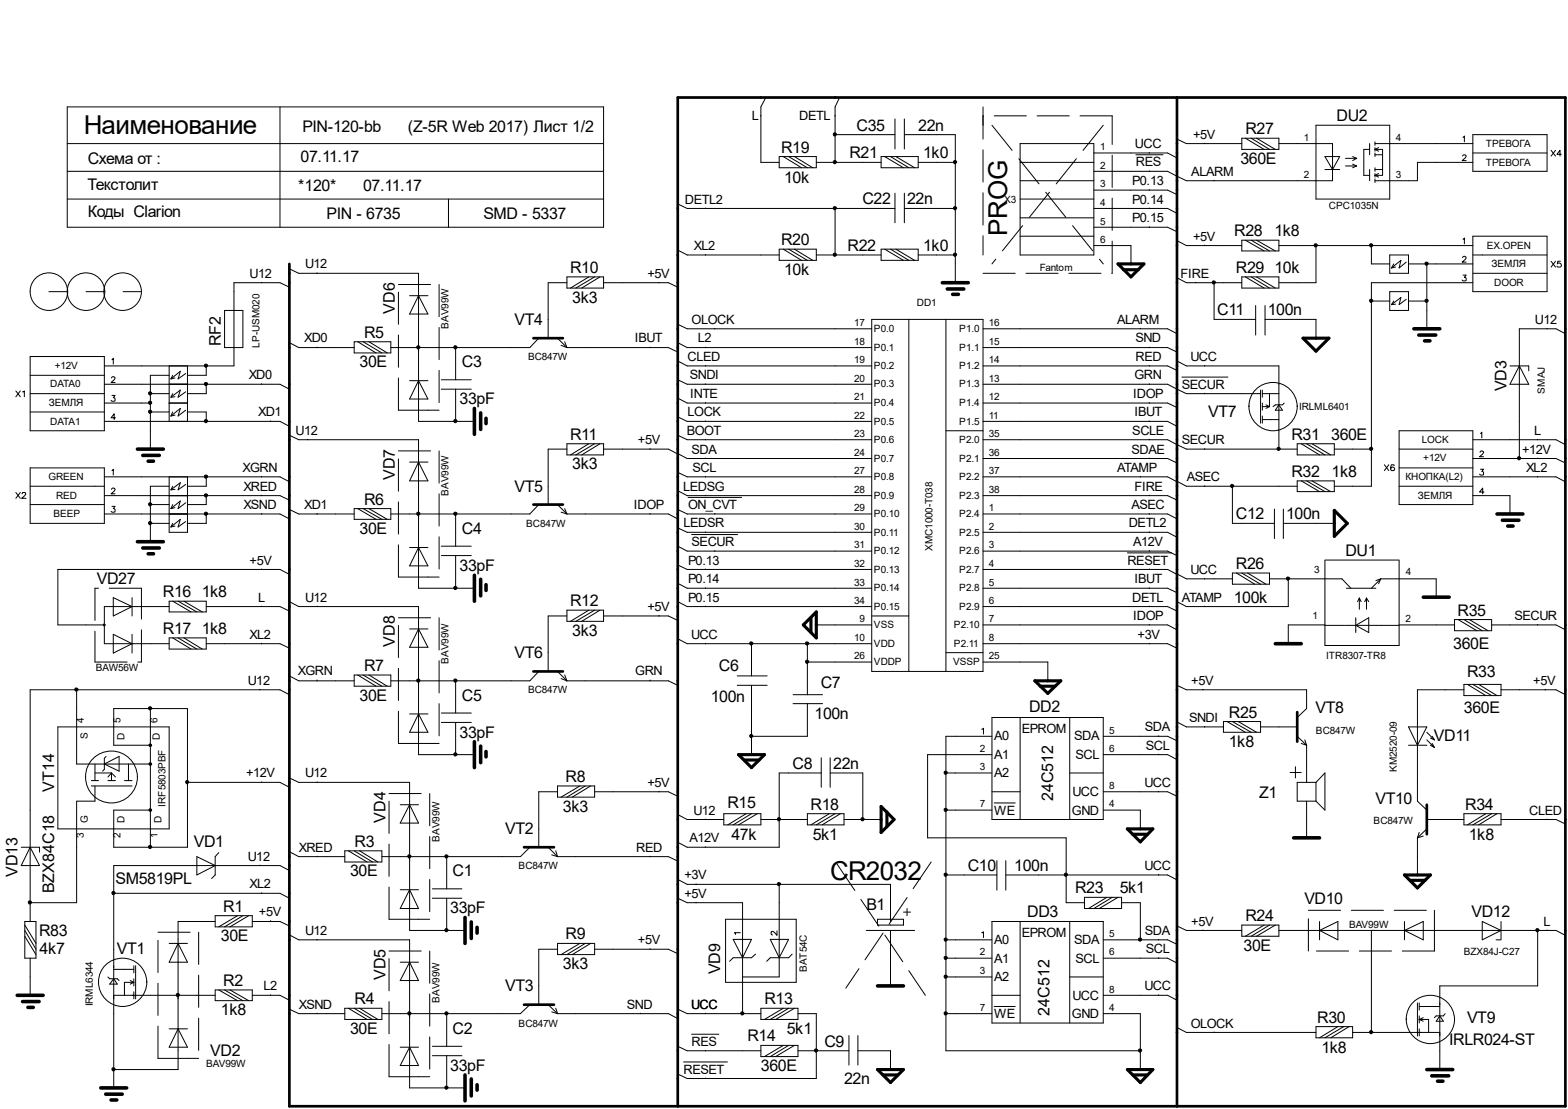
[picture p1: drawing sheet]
<svg xmlns="http://www.w3.org/2000/svg" width="297mm" height="210mm" viewBox="0 0 297 210" stroke-linecap="round" stroke-linejoin="round" font-family="sans-serif">
<g fill="#000">
<circle cx="158.1" cy="39.4" r=".31"/>
<circle cx="158.1" cy="30.7" r=".31"/>
<circle cx="158.1" cy="25.4" r=".31"/>
<circle cx="180.9" cy="39.4" r=".31"/>
<circle cx="180.9" cy="30.7" r=".31"/>
<circle cx="158.1" cy="48.2" r=".31"/>
<circle cx="180.9" cy="48.2" r=".31"/>
<circle cx="229.9" cy="53.5" r=".31"/>
<circle cx="249.2" cy="46.4" r=".31"/>
<circle cx="259.7" cy="56.9" r=".31"/>
<circle cx="259.7" cy="46.4" r=".31"/>
<circle cx="270.2" cy="49.9" r=".31"/>
<circle cx="270.2" cy="56.9" r=".31"/>
<circle cx="28.4" cy="74.5" r=".31"/>
<circle cx="28.4" cy="77.9" r=".31"/>
<circle cx="28.4" cy="76.2" r=".31"/>
<circle cx="39" cy="69.2" r=".31"/>
<circle cx="39" cy="79.7" r=".31"/>
<circle cx="39" cy="72.7" r=".31"/>
<circle cx="79.2" cy="65.7" r=".31"/>
<circle cx="86.3" cy="79.7" r=".31"/>
<circle cx="86.3" cy="65.7" r=".31"/>
<circle cx="28.4" cy="99" r=".31"/>
<circle cx="28.4" cy="95.5" r=".31"/>
<circle cx="39" cy="90.2" r=".31"/>
<circle cx="39" cy="97.2" r=".31"/>
<circle cx="39" cy="93.8" r=".31"/>
<circle cx="79.2" cy="97.2" r=".31"/>
<circle cx="86.3" cy="97.2" r=".31"/>
<circle cx="233.4" cy="92" r=".31"/>
<circle cx="242.2" cy="85" r=".31"/>
<circle cx="259.7" cy="85" r=".31"/>
<circle cx="287.8" cy="86.7" r=".31"/>
<circle cx="86.3" cy="111.3" r=".31"/>
<circle cx="244" cy="109.5" r=".31"/>
<circle cx="14.5" cy="130.5" r=".31"/>
<circle cx="28.4" cy="134.1" r=".31"/>
<circle cx="79.2" cy="128.8" r=".31"/>
<circle cx="86.3" cy="128.8" r=".31"/>
<circle cx="142.3" cy="139.3" r=".31"/>
<circle cx="142.3" cy="121.8" r=".31"/>
<circle cx="152.9" cy="121.8" r=".31"/>
<circle cx="152.9" cy="125.3" r=".31"/>
<circle cx="35.5" cy="148" r=".31"/>
<circle cx="86.3" cy="142.8" r=".31"/>
<circle cx="147.6" cy="155.1" r=".31"/>
<circle cx="163.4" cy="155.1" r=".31"/>
<circle cx="179.1" cy="146.3" r=".31"/>
<circle cx="179.1" cy="153.3" r=".31"/>
<circle cx="5.7" cy="170.8" r=".31"/>
<circle cx="21.5" cy="169" r=".31"/>
<circle cx="28.4" cy="160.3" r=".31"/>
<circle cx="77.5" cy="162.1" r=".31"/>
<circle cx="84.6" cy="176.1" r=".31"/>
<circle cx="84.6" cy="162.1" r=".31"/>
<circle cx="147.6" cy="167.3" r=".31"/>
<circle cx="179.1" cy="177.8" r=".31"/>
<circle cx="179.1" cy="165.6" r=".31"/>
<circle cx="201.9" cy="165.6" r=".31"/>
<circle cx="216" cy="177.8" r=".31"/>
<circle cx="291.2" cy="176.1" r=".31"/>
<circle cx="33.7" cy="188.3" r=".31"/>
<circle cx="77.5" cy="191.8" r=".31"/>
<circle cx="84.6" cy="191.8" r=".31"/>
<circle cx="140.6" cy="191.8" r=".31"/>
<circle cx="154.6" cy="198.8" r=".31"/>
<circle cx="179.1" cy="184.9" r=".31"/>
<circle cx="179.1" cy="191.8" r=".31"/>
<circle cx="179.1" cy="181.3" r=".31"/>
<circle cx="216" cy="198.8" r=".31"/>
<circle cx="259.7" cy="195.4" r=".31"/>
<circle cx="21.5" cy="202.4" r=".31"/>
<circle cx="84.6" cy="205.9" r=".31"/>
</g>
<g fill="none" stroke="#000" stroke-width=".19">
<path d="M145.1 18.5l-1 1.7v10.5h3.5M159 18.5l-.8 1.7v10.5M12.7 20.2h101.6v22.8h-101.6zM12.7 32.4h101.6M12.7 27.2h101.6M12.7 37.7h101.6M53 20.2v22.8M85 37.7v5.3M128.4 38.6l1.8 .9h39.3M133.6 39.4v.1M144.1 21.9h.1M147.6 29.6h7v2.1h-7z"/>
<path d="M148.4 29.6l3.4 2.1M149.4 29.6l3.5 2.1M150.5 29.6l3.5 2.1M154.6 30.7h12.3M158.1 21.9h.1M158.2 39.5v8.8M158.2 25.5h11.3M166.9 29.6h7v2.1h-7zM167.6 29.6l3.6 2.1M168.7 29.6l3.5 2.1M169.5 22.5v5.7M169.5 36.6v5.6"/>
<path d="M169.7 29.6l3.6 2.1M171.3 39.5h9.7M171.3 25.5h9.7v28M171.3 22.5v5.7M171.3 36.6v5.6M173.9 30.7h7.1M186.2 21.9v1.8M193.2 27.2h14v21.1h-14zM193.2 30.7h14M193.2 34.2h14M193.2 37.7h14M207.2 39.5h14l1.8 .9"/>
<path d="M207.2 29h14l1.8 .9M207.2 36h14l1.8 .8M215.2 29.3h5.1M217.7 28.9v.1M217.7 32.3v.1M217.7 35.9v.1M217.7 39.4v.1M223 26.3l1.7 .9h10.5M228.2 27.1v.1M230 34.1v.1M235.2 26.2h7.1v2.1h-7.1zM235.9 26.2l3.6 2.1"/>
<path d="M237 26.2l3.5 2.1M238 26.2l3.6 2.1M242.3 27.2h10.1v7h-27.7l-3.5-1.8h-14M249.3 23.7h14v14h-14zM251 29.6h2.8l-1.4 2.5zM251 32.1h2.8M254.9 30h2.1M254.9 31.4h2.1M256.2 29.6l.8 .4M256.2 31.1l.8 .3M257 30l-.8 .4M257 31.4l-.8 .3"/>
<path d="M259.5 28.3h-1.1v4.9h1.1M259.5 27.2v2.1M259.5 32.1v2.1M260.5 27.2h18.5M260.5 29.3h1.4M260.5 32.1h1.4M260.5 26.8v.7M260.5 27.9v.7M260.5 29v.6M260.5 31.7v.7M260.5 32.9v.6M260.5 33.9v.6"/>
<path d="M260.5 33.2l.7 .3M260.5 28.3h1.4v4.9h-1.4M260.5 28.3l.7 .3M261.2 32.9l-.7 .3M261.2 27.9l-.7 .4M277.1 29.5l.1-.1 .3-.1 .2 .3-.7 .8h.7M277.2 26l.2-.3v1.1M279 30.7h-10.5v3.5h-8M279 25.5h14.1v6.9h-14.1zM279 29h14.1M293.8 28.4l.9 1.1M294.7 28.4l-.9 1.1"/>
<path d="M295.8 29.2h-.9l.6-.8v1.1M9.3 55.2h3.5M16.3 55.2h3.6M23.3 55.2h3.5M42.5 58.8h3.5v7h-3.5zM49.6 53.4v.1M54.8 54.4l-1.8-.9h-8.7v15.8h-24.5M54.8 50.9l1.8 .8h22.7v28.1h10.6M60.1 51.6v.1M77.6 56h3.5M79.3 56l1.8 3.4h-3.5zM107.4 53.5h-3.6v10.5"/>
<path d="M107.4 52.4h6.9v2.1h-6.9zM111.5 52.4l-3.4 2.1M112.6 52.4l-3.5 2.1M113.7 52.4l-3.5 2.1M114.3 53.5h12.3l1.8 .9M124.8 53.4v.1M128.4 47.3l1.8 1h17.4M133.6 48.2v.1M147.6 47.2h7v2.1h-7zM148.4 47.2l3.4 2.1M149.4 47.2l3.5 2.1M150.5 47.2l3.5 2.1"/>
<path d="M154.6 48.3h12.3M166.9 47.2h7v2.1h-7zM167.6 47.2l3.6 2.1M168.7 47.2l3.5 2.1M169.7 47.2l3.6 2.1M173.9 48.3h7.1M193.2 41.2h14M193.2 44.7h14M207.2 43h14l1.8 .9M207.2 46.5h7v3.5M217.7 42.9v.1M223 52.6l1.7 .9h10.5"/>
<path d="M223 45.6l1.7 .9h10.5M226.5 53.4v.1M228.2 46.4v.1M230 53.5v7h7.9M235.2 52.4h7.1v2.1h-7.1zM235.2 45.5h7.1v2h-7.1zM235.9 45.5l3.6 2M235.9 52.4l3.6 2.1M237 45.5l3.5 2M237 52.4l3.5 2.1M237.9 57.8v5.6M238 45.5l3.6 2"/>
<path d="M238 52.4l3.6 2.1M239.6 57.8v5.6M242.3 46.5h36.7M249.3 46.5v7h-7M259.8 46.5v3.5h3.5M259.8 57h3.5M263.3 48.3h3.5v3.4h-3.5zM263.3 55.2h3.5v3.6h-3.5zM264 50l-.4 .7M264 57l-.4 .7M264.4 50.5l-.8 .2M264.4 57.6l-.8 .1"/>
<path d="M266.4 49.6l-1.4 1.1 .4-1.4-1.8 1.4M266.4 56.6l-1.4 1.1 .4-1.4-1.8 1.4M266.8 50h12.2M266.8 57h3.5M270.3 50v12.2M277.1 48.8l.1-.2 .3-.1 .2 .4-.7 .7h.7M277.2 45.3l.2-.3v1.1M277.2 52.1h.5l-.3 .4a.38 .38 0 0 1 .3 .6 .38 .38 0 0 1-.6 0l-.1-.1M279 53.5h-19.2v38.5h-7M279 48.3h14.1M279 44.7h14.1v10.5h-14.1zM279 51.7h14.1"/>
<path d="M293.8 49.4l.9 1.1M294.7 49.4l-.9 1.1M295.6 49.4h-.5l-.1 .6a.43 .43 0 0 1 .6-.1 .43 .43 0 0 1 0 .6 .43 .43 0 0 1-.6 0l-.1-.1M3 74l.8 1.1M3.8 74l-.8 1.1M4.3 74.2l.3-.2v1.1M5.7 67.5h14.1v14h-14.1zM5.7 74.5h14.1M5.7 71h14.1M5.7 78h14.1M19.8 79.8h33.2l1.8 .9M19.8 72.7h33.2l1.8 1"/>
<path d="M19.8 76.3h8.7M21.1 71.5l.1-.1 .3-.1 .3 .3-.8 .8h.8M21.2 68.1l.3-.3v1.1M21.2 74.8h.6l-.3 .5a.38 .38 0 0 1 .3 .5 .38 .38 0 0 1-.7 .1l-.1-.1M21.9 79.1h-.9l.6-.8v1.1M28.5 74.5h3.5M28.5 78h3.5M32 71h-3.5v14M32 76.3h3.5M32 69.3v10.5M32.7 71l-.3 .7M32.7 78l-.3 .7"/>
<path d="M32.7 74.5l-.3 .7M33.1 71.5l-.7 .2M33.1 78.6l-.7 .1M33.1 75.1l-.7 .1M35.2 70.7l-1.5 1 .5-1.4-1.8 1.4M35.2 77.6l-1.5 1.1 .5-1.4-1.8 1.4M35.2 74.2l-1.5 1 .5-1.4-1.8 1.4M35.5 78h3.6v1.8M35.5 69.3v10.5M39.1 69.3v1.7h-3.6M39.1 72.7v1.8h-3.6M49.6 72.6v.1"/>
<path d="M51.3 79.7v.1M54.8 64.9l1.8 .9h10.5M60.1 65.7v.1M67.1 64.7h6.9v2.1h-6.9zM67.8 64.7l3.4 2.1M68.8 64.7l3.5 2.1M69.9 64.7l3.5 2.1M77.6 72.1h3.5M79.3 72.1l1.8 3.4h-3.5zM83.6 71.9h5.7M83.6 73.7h5.7M86.3 65.8v6.1"/>
<path d="M86.3 73.7v6.1M102.1 64l-1.7 1.8h-26.4M105.6 64l1.8 1.8M106.3 65.4l1.1 .4M107 64.7l.4 1.1M107.4 65.8h19.2l1.8 .8M123.1 65.7v.1M128.4 78.9l1.8 .9h34.9M128.4 71.9l1.8 .8h34.9M128.4 64.9l1.8 .9h34.9M128.4 75.4l1.8 .9h34.9M128.4 68.3l1.8 1h34.9"/>
<path d="M128.4 61.4l1.8 .8h34.9M133.6 65.7v.1M133.6 69.2v.1M133.6 72.6v.1M133.6 76.2v.1M133.6 79.7v.1M135.4 62.1v.1M165.1 60.5h21.1v66.6h-21.1zM172.2 60.5v66.6M179.2 60.5v66.6M186.2 79.8h35l1.8 .9M186.2 72.7h35l3.5 1.8h14.1"/>
<path d="M186.2 65.8h35l1.8 .8M186.2 76.3h35l1.8 .8M186.2 69.3h35l1.8 .8M186.2 62.2h35l1.8 1M216 62.1v.1M217.7 65.7v.1M217.7 69.2v.1M217.7 72.6v.1M217.7 76.2v.1M217.7 79.7v.1M223 68.3l1.7 1h17.6v15.7M223.9 71.4h8.7"/>
<path d="M228.2 69.2v.1M228.2 74.4v.1M238.8 73.8v6.3M239.1 74.5h3.2M239.1 73.8v1.4M239.1 76.3v1.3M239.1 78.7v1.4M239.1 79.4h3.2M239.1 77h1.4M239.6 60.5h9.7v3.5M239.8 76.6l.7 .4M240.5 74.5v2.5"/>
<path d="M240.5 77l-.7 .3M242.3 76.6l.6 1h-1.3zM243.3 76.3l-.4 .3h-1.3l-.4 .4M286 69.3h3.6v.9M287.8 69.3l1.8 3.4h-3.6zM293.1 62.1v.1M296.5 63.2l-1.7-1h-7v24.6M3 93.2l.8 1.1M3.8 93.2l-.8 1.1M4.2 93.5a.31 .31 0 0 1 .4-.3 .31 .31 0 0 1 .2 .4l-.7 .7h.8M5.7 88.6h14.1v10.5h-14.1zM5.7 92h14.1"/>
<path d="M5.7 95.5h14.1M19.8 97.3h33.2l1.8 .9M19.8 93.8h33.2l1.8 .9M19.8 90.3h33.2l1.8 .9M21.1 92.6l.1-.1 .3-.1 .3 .3-.8 .8h.8M21.2 89.1l.3-.3v1.1M21.2 95.8h.6l-.3 .5a.38 .38 0 0 1 .3 .5 .38 .38 0 0 1-.7 .1l-.1-.1M28.5 99.1h3.5M28.5 95.5h3.5M32 92h-3.5v10.5M32 90.3v10.5h3.5v-10.5M32.7 92l-.3 .7"/>
<path d="M32.7 95.5l-.3 .8M32.7 99.1l-.3 .6M33.1 92.6l-.7 .1M33.1 96.1l-.7 .2M33.1 99.6l-.7 .1M35.2 91.7l-1.5 1 .5-1.3-1.8 1.3M35.2 95.2l-1.5 1.1 .5-1.5-1.8 1.5M35.2 98.7l-1.5 1 .5-1.4-1.8 1.4M39.1 90.3v1.7h-3.6M39.1 93.8v1.7h-3.6M39.1 97.3v1.8h-3.6M49.6 90.2v.1"/>
<path d="M49.6 93.7v.1M49.6 97.2v.1M54.8 96.4l1.8 .9h10.5M54.8 82.4l1.8 .8h22.7v28.1h10.6M58.3 83.1v.1M60.1 97.2v.1M67.1 96.3h6.9v2h-6.9zM67.8 96.3l3.4 2M68.8 96.3l3.5 2M69.9 96.3l3.5 2M77.6 87.5h3.5M79.3 87.5l1.8 3.5h-3.5z"/>
<path d="M86.3 97.3v6.1M102.1 95.5l-1.7 1.8h-26.4M105.6 95.5l1.8 1.8M106.3 96.9l1.1 .4M107 96.3l.4 1M107.4 97.3h19.2l1.8 .9M107.4 85h-3.6v10.5M107.4 84h6.9v2.1h-6.9zM111.5 84l-3.4 2.1M112.6 84l-3.5 2.1M113.7 84l-3.5 2.1M114.3 85h12.3l1.8 .9"/>
<path d="M123.1 84.9v.1M123.1 97.2v.1M128.4 96.4l1.8 .9h34.9M128.4 92.9l1.8 .9h34.9M128.4 89.4l1.8 .9h34.9M128.4 82.4l1.8 .8h34.9M128.4 99.9l1.8 .9h34.9M128.4 85.9l1.8 .9h34.9M130.3 94.1h10.2M133.6 83.1v.1M133.6 86.7v.1M133.6 90.2v.1"/>
<path d="M133.6 93.7v.1M135.4 97.2v.1M179.2 81.5h7M186.2 97.3h35l1.8 .9M186.2 93.8h35l1.8 .9M186.2 90.3h35l1.8 .9M186.2 83.2h35l3.5 1.8h21M186.2 86.8h35l1.8 .8M216 90.2v.1M217.7 83.1v.1M217.7 86.7v.1M217.7 93.7v.1"/>
<path d="M217.7 97.2v.1M223 91.1l1.7 .9h21M228.2 84.9v.1M228.2 91.9v.1M233.5 92v7.1h7.9M241.4 96.4v5.5M243.1 99.1h9.7M243.1 96.4v5.5M245.7 84h7.1v2.1h-7.1zM245.7 91h7.1v2h-7.1zM246.5 84l3.5 2.1M246.5 91l3.5 2"/>
<path d="M247.5 84l3.5 2.1M247.5 91l3.5 2M248.5 84l3.6 2.1M248.5 91l3.6 2M252.8 85h7M262.3 88l.8 1.1M263.1 88l-.8 1.1M264.1 88.1l-.1-.1h-.4l-.1 .1a.82 .82 0 0 0 .1 1 .38 .38 0 0 0 .6-.2 .38 .38 0 0 0-.3-.5 .38 .38 0 0 0-.5 .3M265 85h14M265 92h14M265 81.5h14v14h-14zM265 88.6h14"/>
<path d="M279 93.8h7v3.5M279 90.3h15.8l1.7 .9M279 83.2h15.8l1.7 1M279 86.8h15.8l1.7 .8M280.4 85.6l.1-.2 .3-.1 .2 .4-.7 .7h.7M280.5 82l.2-.2v1.1M280.5 88.8h.5l-.3 .4a.38 .38 0 0 1 .3 .6 .38 .38 0 0 1-.6 0l-.1-.1M281.1 93.1h-.8l.6-.7v1.1M291.3 83.1v.1M291.3 86.7v.1M291.3 90.2v.1M19.6 118.1l.3 .1v.2h-.3z"/>
<path d="M21.5 113.1l3.5 1.7-3.5 1.8zM25 113.1v3.5M32 113.8h7.1v2h-7.1zM32 114.8h-12.2v7h12.2M32.7 113.8l3.5 2M33.7 113.8l3.6 2M34.8 113.8l3.5 2M39.1 114.8h13.9l1.8 .9M49.6 107.7v.1M49.6 114.7v.1M54.8 113.9l1.8 .9h22.7v28h10.6M54.8 108.7l-1.8-.9h-42v10.5h8.8"/>
<path d="M60.1 114.7v.1M77.6 119h3.5M77.6 103.6h3.5M79.3 119l1.8 3.5h-3.5zM79.3 103.6l1.8 3.5h-3.5zM83.6 103.4h5.7M83.6 105.2h5.7M86.3 105.2v6.1M107.4 116.6h-3.6v10.5M107.4 115.5h6.9v2.1h-6.9zM111.5 115.5l-3.4 2.1M112.6 115.5l-3.5 2.1"/>
<path d="M113.7 115.5l-3.5 2.1M114.3 116.6h12.3l1.8 .8M124.8 116.5v.1M128.4 113.9l1.8 .9h34.9M128.4 106.9l1.8 .9h34.9M128.4 110.4l1.8 .9h34.9M128.4 103.4l1.8 .9h34.9M131 101.2h8.7M133.6 100.7v.1M133.6 107.7v.1M133.6 111.3h.1M133.6 114.7v.1"/>
<path d="M135.4 104.2v.1M154.6 118.3h10.5M165.1 116.6h7.1M186.2 114.8h35l1.8 .9M186.2 107.8h35l1.8 .9M186.2 111.3h35l1.8 .9M186.2 100.8h35l1.8 .9M186.2 118.3h35l1.8 .9M186.2 104.3h35l1.8 .9M213.6 104.6h8.4M217.7 100.7v.1M217.7 104.2v.1"/>
<path d="M217.7 107.7v.1M217.7 111.3h.1M217.7 114.7v.1M217.7 118.2v.1M223 108.6l1.7 1h8.8M228.2 109.5v.1M228.2 114.7v.1M233.5 108.5h7v2.1h-7zM234.2 108.5l3.5 2.1M235.2 108.5l3.6 2.1M236.3 108.5l3.5 2.1M240.5 109.6h13.7l1.7 1.7"/>
<path d="M244 109.6v5.2h-19.3l-1.7-.9M251 118.3h-7v3.5M251 106.1v16.1h14v-16.1M251 106h14M251 118.4h3.6M254.7 118.4h10.3M255.1 111.3h5.5M256.8 116.9v2.8M256.8 118.4l2.5-1.5v2.8zM257.5 113.2v2.1M257.5 113.2l-.3 .7M257.5 113.2l.3 .7"/>
<path d="M258.9 113.2v2.1M258.9 113.2l-.4 .7M258.9 113.2l.4 .7M261.6 109.6h10.5v3.4M261.6 109.6l-1.8 1.7M261.6 109.6l-1 .3M261.6 109.6l-.4 .9M265 118.3h10.5M275.5 117.3h7.1v2.1h-7.1zM276.2 117.3l3.6 2.1M277.3 117.3l3.5 2.1M278.3 117.3l3.6 2.1"/>
<path d="M282.6 118.3h12.2l1.7 .9M291.3 118.2v.1M11 137.6h21v19.3h-21zM14.5 130.6v14h14M21.5 120.1l3.5 1.7-3.5 1.8zM25 120.1v3.5M28.5 134.1v26.3M32 120.7h7.1v2.2h-7.1zM32.7 120.7l3.5 2.2M33.7 120.7l3.6 2.2M34.8 120.7l3.5 2.2M39.1 121.8h13.9l1.8 .9"/>
<path d="M49.2 130.5v.1M49.6 121.8h.1M54.8 127.9l1.8 1h10.5M54.8 131.5l-1.8-.9h-47.3v43.8M60.1 128.7v.2M67.1 127.8h6.9v2.1h-6.9zM67.8 127.8l3.4 2.1M68.8 127.8l3.5 2.1M69.9 127.8l3.5 2.1M77.6 135.1h3.5M79.3 135.1l1.8 3.5h-3.5zM83.6 135h5.7"/>
<path d="M83.6 136.7h5.7M86.3 128.9v6.1M86.3 136.7v6.1M102.1 127.1l-1.7 1.8h-26.4M105.6 127.1l1.8 1.8M106.3 128.4l1.1 .5M107 127.8l.4 1.1M107.4 128.9h19.2l1.8 .8M123.1 128.7v.2M128.4 120.9l1.8 .9h34.9M133.6 121.8h.1M139.7 127.9h5.6"/>
<path d="M139.7 129.7h5.6M142.4 121.8v6.1M142.4 129.7v13.1M150.2 131.5h5.6M150.2 133.2h5.6M152.9 133.2v6.2h-10.5M152.9 121.8v9.7M152.9 125.3h12.2M179.2 123.5h7M186 138l.3-.2v1.1M186.2 121.8h35l1.8 .9M186.2 125.3h12.3v3.6"/>
<path d="M187.9 139.4h-8.7v59.5h36.8M187.9 135.8h21.1v19.3h-21.1zM193.2 135.8v19.3M202.6 135.8v19.3M209 139.4h12.2l1.8 .8M217.7 121.8h.1M219.5 139.3v.1M223 129.7l1.7 .9h22.8v3.5l-1.8 1.7M223 136.7l1.7 .9h7.1M227.9 130.5v.1M228.2 137.5v.1M231.8 136.6h7v2h-7z"/>
<path d="M232.4 136.6l3.5 2M233.5 136.6l3.5 2M234.6 136.6l3.4 2M238.8 137.6h6.9M245.7 139.4l1.8 1.7M266.8 137.6h3.5l-1.8 3.5zM270.3 138.6l1.4 1.4M271 139.7l.7 .3M271.3 139.4l.4 .6M277.3 130.6h-8.8v21l1.8 1.7M277.3 129.5h7v2.2h-7zM278 129.5l3.5 2.2"/>
<path d="M279 129.5l3.6 2.2M280.1 129.5l3.5 2.2M284.3 130.6h10.5l1.7 .9M292.7 130.5v.1M17.3 148.8h7.7M17.3 147.7h1.4M18 148.8v2.8h-3.5v19.3h-8.8M18 146.3h3.1M18 144.6v3.1M19.8 144.6l2.8-1.4v2.8zM20.1 143.2l-.3 .3v2.1l-.4 .4M20.4 147.7h1.5"/>
<path d="M21.1 146.3l.8 .8M21.1 146.3l-.7 .8M21.1 146.3v1.4M23.6 147.7h1.4M24.3 144.6v3.1M28.5 141.1h-7v-7h14v26.3h-14v-7.1h7M35.5 148.1h17.5l1.8 .9M49.6 148v.1M54.8 147.2l1.8 .9h21v28h10.5M60.1 148v.1M75.8 152.3h3.5M77.6 152.3l1.7 3.5h-3.5z"/>
<path d="M105.6 149.9h-3.5v10.5M105.6 148.8h7v2.1h-7zM109.9 148.8l-3.6 2.1M110.9 148.8l-3.5 2.1M111.9 148.8l-3.5 2.1M112.6 149.9h14l1.8 .8M124.8 149.8v.1M128.4 154.2l1.8 .9h6.9M133.6 155v.1M137.1 154h7v2.1h-7zM141.3 154l-3.4 2.1M142.4 154l-3.5 2.1"/>
<path d="M143.5 154l-3.6 2.1M144.1 155.1h8.8M152.9 154h7v2.1h-7zM155.6 146.3h-8v14.1h-17.4l-1.8-1M155.6 143.4v5.6M157.1 154l-3.5 2.1M157.3 146.3h6.1v8.8M157.3 143.4v5.6M158.2 154l-3.6 2.1M159.2 154l-3.5 2.1M159.9 155.1h7M179.2 146.3h8.7"/>
<path d="M179.2 153.3h8.7M187.9 149.9h5.3M187.9 142.8h-12.2v15.8h26.3v12.3h3.4M188.3 152h4M202.6 146.3h6.4M209 149.9h12.2l1.8 .8M209 153.3h7v3.6M209 142.8h12.2l1.8 1M219.5 142.7v.1M219.5 149.8v.1M244.4 146.2h2.1M245.4 145.1v2.1"/>
<path d="M246.5 140.7l1 .4M247.2 140l.3 1.1M247.5 141.1v7M247.5 151.6v7M249.3 148.1h-3.6v3.5h3.6M249.3 148.1v3.5M249.3 148.1l1.7-1.8v7l-1.7-1.7M266.8 141.1h3.5M268.5 158.6v7M268.9 157.6l-.4 1M269.6 158.2l-1.1 .4M270.3 155.1h7"/>
<path d="M270.3 140l1.4 1.5M270.3 156.9l-1.8 1.7M271 141.1l.7 .4M271.3 140.7l.4 .8M277.3 154h7v2.1h-7zM281.5 154l-3.5 2.1M282.6 154l-3.6 2.1M283.6 154l-3.5 2.1M284.3 155.1h10.5l1.7 .9M293.1 155v.1M4 160.4h3.5v.9M4.7 174.4h2.1v7h-2.1z"/>
<path d="M4.7 177.2l2.1 3.5M4.7 176.1l2.1 3.6M4.7 175.1l2.1 3.5M5.7 160.4l1.8 3.4h-3.5zM21.5 169.1h31.5l1.8 .9M32 178.6h3.5M33.7 178.6l1.8 3.5h-3.5zM37.3 162.1l3.5 1.7-3.5 1.8zM40.8 174.4h-7.1v28h-12.2M40.8 173.3h7v2.1h-7zM41.4 161.4l-.6 .7v3.5l-.7 .7M45 173.3l-3.6 2.1"/>
<path d="M46 173.3l-3.5 2.1M47.1 173.3l-3.5 2.1M47.8 174.4h5.2l1.8 .9M49.2 163.7v.1M49.6 169v.1M51.3 174.2v.2M54.8 177l1.8 .9h21v28h10.5M54.8 161.2l1.8 .9h8.7M54.8 164.8l-1.8-1h-31.5v42.1M60.1 162.1h.1M60.1 177.8v.1M65.3 161h7v2.2h-7z"/>
<path d="M66 161l3.6 2.2M67.1 161l3.5 2.2M68.1 161l3.5 2.2M75.8 168.4h3.5M77.6 168.4l1.7 3.6h-3.5zM81.9 168.2h5.6M81.9 170h5.6M84.6 162.1v6.1M84.6 170v6.1M100.4 160.4l-1.8 1.7h-26.3M103.8 160.4l1.8 1.7M104.5 161.8l1.1 .3"/>
<path d="M105.3 161l.3 1.1M105.6 162.1h21l1.8 .9M105.6 179.7h-3.5v10.5M105.6 178.6h7v2.1h-7zM109.9 178.6l-3.6 2.1M110.9 178.6l-3.5 2.1M111.9 178.6l-3.5 2.1M112.6 179.7h14l1.8 .8M123.1 162.1h.1M123.1 179.6v.1M128.4 170l1.8 .9h10.5v10.4M128.4 166.5l1.8 .9h38.5v7"/>
<path d="M131.9 167.3v.1M131.9 170.8v.1M133.6 160.3v.1M137.5 174h13.3v11.9h-13.3zM138.9 177.8h3.5l-1.7 3.5zM140.2 176.5h-1.1l.2 .4M145.9 177.8h3.5l-1.8 3.5zM147.2 176.2v.8l-.5-.6a.36 .36 0 0 0-.5 0 .36 .36 0 0 0-.1 .5l.2 .1M147.6 167.4v17.5h-6.9M164.1 176.1h9.2M166.2 174h5v1.1h-5zM168.7 176.1v10.5"/>
<path d="M171.2 172.6h1.3M171.8 172v1.3M179.2 177.9h8.7M179.2 165.6h9.6M186 176.5l.3-.1v1.1M187.9 174.4h21.1v19.2h-21.1zM188.8 162.9v5.6M190.5 165.6h30.7l1.8 .9M190.5 162.9v5.6M193.2 174.4v19.2M202.6 174.4v19.2M205.4 169.8h7.1v2.2h-7.1z"/>
<path d="M209 177.9h12.2l1.8 .8M209.7 169.8l-3.5 2.2M210.7 169.8l-3.5 2.2M211.8 169.8l-3.6 2.2M212.5 170.9h3.5v7M219.5 165.5v.1M219.5 177.8v.1M223 175.3l1.7 .8h10.5M227.9 176v.1M235.2 175.1h7.1v2.1h-7.1zM239.5 175.1l-3.6 2.1M240.5 175.1l-3.5 2.1"/>
<path d="M241.6 175.1l-3.6 2.1M242.3 176.1h52.5l1.7 .9M250 174.4v3.5M250 176.1l3.4-1.7v3.5zM259.8 176.1v19.3M266.1 174.4v3.5M266.1 176.1l3.5-1.7v3.5zM280.8 174.4l3.5 1.7-3.5 1.8zM283.4 177.9h.9M284.3 174.4v3.5M291.3 176.1v10.5h-18.5v15.8M293.1 176v.1"/>
<path d="M5.7 181.4v7M20.4 184.9l.4 .4h1.4l.4 .3M21.5 188.4h19.3M21.5 183.5h3.9M21.5 185.3l.7 1h-1.4zM24.7 185.6l.7 .3M25.4 182.8v1.3M25.4 185.3v1.3M25.4 187.7v1.4M25.4 185.9l-.7 .4M25.4 185.9h-1.8v2.5M25.7 182.8v6.3"/>
<path d="M32 194.7h3.5M33.7 194.7l1.8 3.5h-3.5zM40.8 187.4h7v2h-7zM41.4 187.4l3.6 2M42.5 187.4l3.5 2M43.6 187.4l3.5 2M47.8 188.4h5.2l1.8 .9M51.3 188.3v.1M54.8 191l1.8 .9h8.7M60.1 191.8v.1M65.3 190.8h7v2.2h-7zM66 190.8l3.6 2.2"/>
<path d="M67.1 190.8l3.5 2.2M68.1 190.8l3.5 2.2M75.8 182.1h3.5M75.8 198.2h3.5M77.6 182.1l1.7 3.5h-3.5zM77.6 198.2l1.7 3.5h-3.5zM81.9 198h5.6M81.9 199.8h5.6M84.6 191.9v6.1M84.6 199.8v6.1M100.4 190.2l-1.8 1.7h-26.3M103.8 190.2l1.8 1.7"/>
<path d="M104.5 191.5l1.1 .4M105.3 190.8l.3 1.1M105.6 191.9h21l1.8 .9M121.4 191.8v.1M128.4 198l1.8 .9h13.9M128.4 191l1.8 .9h13.9M131 195.7h5.2M133.6 191.8v.1M133.6 198.8v.1M140.7 181.4v10.5M143.1 180.6l-.7 .7h-3.5l-.7 .6M144.1 190.8h7.1v2.2h-7.1z"/>
<path d="M144.1 197.9h7.1v2.1h-7.1zM148.4 190.8l-3.6 2.2M148.4 197.9l-3.6 2.1M149.4 190.8l-3.5 2.2M149.4 197.9l-3.5 2.1M150.1 180.6l-.7 .7h-3.5l-.7 .6M150.5 190.8l-3.6 2.2M150.5 197.9l-3.6 2.1M151.2 191.9h3.4v12.2h-24.4l-1.8-.8M151.2 198.9h9.6M160.8 196v5.6M162.5 198.9h6.2v3.5"/>
<path d="M162.5 196v5.6M179.2 191.9h8.7M179.2 184.9h8.7M179.2 181.4h8.7M187.9 188.4h5.3M188.3 190.5h4M202.6 184.9h6.4M209 188.4h12.2l1.8 .9M209 191.9h7v10.5M209 181.4h12.2l1.8 .9M219.5 181.3v.1M219.5 188.3v.1"/>
<path d="M223 194.5l1.7 .9h24.6M230 195.3v.1M249.3 194.3h6.9v2.1h-6.9zM253.4 194.3l-3.4 2.1M254.5 194.3l-3.5 2.1M255.6 194.3l-3.5 2.1M256.2 195.4h16.6M268.5 189.8v6.3M268.9 193h1.7v2.4M268.9 189.8v1.4M268.9 192.3v1.3M268.9 194.7v1.4"/>
<path d="M268.9 193l.7 .3M268.9 190.5h3.9M269.6 192.6l-.7 .4M272.8 192.3l.6 1h-1.3zM273.8 191.9l-.4 .4h-1.3l-.4 .3M129.5 201h8.3M133.6 204v.1"/>
<circle cx="158.1" cy="39.4" r=".31"/>
<circle cx="158.1" cy="30.7" r=".31"/>
<circle cx="158.1" cy="25.4" r=".31"/>
<circle cx="180.9" cy="39.4" r=".31"/>
<circle cx="180.9" cy="30.7" r=".31"/>
<circle cx="9.3" cy="55.2" r="3.6"/>
<circle cx="16.3" cy="55.2" r="3.6"/>
<circle cx="23.2" cy="55.2" r="3.6"/>
<circle cx="158.1" cy="48.2" r=".31"/>
<circle cx="180.9" cy="48.2" r=".31"/>
<circle cx="229.9" cy="53.5" r=".31"/>
<circle cx="249.2" cy="46.4" r=".31"/>
<circle cx="259.7" cy="56.9" r=".31"/>
<circle cx="259.7" cy="46.4" r=".31"/>
<circle cx="270.2" cy="49.9" r=".31"/>
<circle cx="270.2" cy="56.9" r=".31"/>
<circle cx="28.4" cy="74.5" r=".31"/>
<circle cx="28.4" cy="77.9" r=".31"/>
<circle cx="28.4" cy="76.2" r=".31"/>
<circle cx="39" cy="69.2" r=".31"/>
<circle cx="39" cy="79.7" r=".31"/>
<circle cx="39" cy="72.7" r=".31"/>
<circle cx="79.2" cy="65.7" r=".31"/>
<circle cx="86.3" cy="79.7" r=".31"/>
<circle cx="86.3" cy="65.7" r=".31"/>
<circle cx="241.2" cy="76.9" r="4.6"/>
<circle cx="28.4" cy="99" r=".31"/>
<circle cx="28.4" cy="95.5" r=".31"/>
<circle cx="39" cy="90.2" r=".31"/>
<circle cx="39" cy="97.2" r=".31"/>
<circle cx="39" cy="93.8" r=".31"/>
<circle cx="79.2" cy="97.2" r=".31"/>
<circle cx="86.3" cy="97.2" r=".31"/>
<circle cx="233.4" cy="92" r=".31"/>
<circle cx="242.2" cy="85" r=".31"/>
<circle cx="259.7" cy="85" r=".31"/>
<circle cx="287.8" cy="86.7" r=".31"/>
<circle cx="86.3" cy="111.3" r=".31"/>
<circle cx="244" cy="109.5" r=".31"/>
<circle cx="14.5" cy="130.5" r=".31"/>
<circle cx="28.4" cy="134.1" r=".31"/>
<circle cx="79.2" cy="128.8" r=".31"/>
<circle cx="86.3" cy="128.8" r=".31"/>
<circle cx="142.3" cy="139.3" r=".31"/>
<circle cx="142.3" cy="121.8" r=".31"/>
<circle cx="152.9" cy="121.8" r=".31"/>
<circle cx="152.9" cy="125.3" r=".31"/>
<circle cx="21.1" cy="147.1" r="4.9"/>
<circle cx="35.5" cy="148" r=".31"/>
<circle cx="86.3" cy="142.8" r=".31"/>
<circle cx="147.6" cy="155.1" r=".31"/>
<circle cx="163.4" cy="155.1" r=".31"/>
<circle cx="179.1" cy="146.3" r=".31"/>
<circle cx="179.1" cy="153.3" r=".31"/>
<circle cx="5.7" cy="170.8" r=".31"/>
<circle cx="21.5" cy="169" r=".31"/>
<circle cx="28.4" cy="160.3" r=".31"/>
<circle cx="77.5" cy="162.1" r=".31"/>
<circle cx="84.6" cy="176.1" r=".31"/>
<circle cx="84.6" cy="162.1" r=".31"/>
<circle cx="147.6" cy="167.3" r=".31"/>
<circle cx="179.1" cy="177.8" r=".31"/>
<circle cx="179.1" cy="165.6" r=".31"/>
<circle cx="201.9" cy="165.6" r=".31"/>
<circle cx="216" cy="177.8" r=".31"/>
<circle cx="291.2" cy="176.1" r=".31"/>
<circle cx="23.2" cy="185.9" r="4.6"/>
<circle cx="33.7" cy="188.3" r=".31"/>
<circle cx="77.5" cy="191.8" r=".31"/>
<circle cx="84.6" cy="191.8" r=".31"/>
<circle cx="140.6" cy="191.8" r=".31"/>
<circle cx="154.6" cy="198.8" r=".31"/>
<circle cx="179.1" cy="184.9" r=".31"/>
<circle cx="179.1" cy="191.8" r=".31"/>
<circle cx="179.1" cy="181.3" r=".31"/>
<circle cx="216" cy="198.8" r=".31"/>
<circle cx="259.7" cy="195.4" r=".31"/>
<circle cx="271" cy="192.9" r="4.6"/>
<circle cx="21.5" cy="202.4" r=".31"/>
<circle cx="84.6" cy="205.9" r=".31"/>
</g>
<path d="M223 18.5v190.9M54.8 50v159.4h241.7v-190.9h-168.1v190.9M101 64h5.6M101 95.5h5.6M101 127.1h5.6M245.7 134.8v5.6M270.3 152.3v5.6M99.3 160.4h5.6M99.3 190.2h5.6" fill="none" stroke="#000" stroke-width=".51"/>
<g fill="none" stroke="#000" stroke-width=".19" stroke-dasharray="6.1 2">
<path d="M186.2 20.2v28.1M187.9 23.7l21.1 26.3M209 23.7l-21.1 26.3M210.7 21.9h-24.5M75.5 53.8h7.7M83.2 53.8v23.8M186.2 51.7h24.5M210.7 51.7v-29.8M75.5 77.6v-23.8M81.1 77.6h-5.6M83.2 77.6h-2.1M75.5 85.3h7.7"/>
<path d="M83.2 85.3v23.9M18 111.3v14M26.8 111.3h-8.8M75.5 116.9h7.7M75.5 109.2v-23.9M81.1 109.2h-5.6M83.2 116.9v23.8M83.2 109.2h-2.1M18 125.3h8.8M26.8 125.3v-14M73.7 150.2h7.7M75.5 140.7v-23.8"/>
<path d="M81.1 140.7h-5.6M81.4 150.2v23.8M83.2 140.7h-2.1M29.9 176.4h7.7M37.6 176.4v23.9M73.7 174v-23.8M79.3 174h-5.6M81.4 174h-2.1M158.5 163.5l16.8 24.9M176.4 163.2l-16.2 23.8M247.9 172.3h23.8M271.7 172.3v2.1"/>
<path d="M271.7 174.4v5.6M73.7 180h7.7M81.4 180v23.8M247.9 180v-7.7M271.7 180h-23.8M29.9 200.3v-23.9M35.5 200.3h-5.6M37.6 200.3h-2.1M73.7 203.8v-23.8M79.3 203.8h-5.6M81.4 203.8h-2.1"/>
</g>
<g fill="none" stroke="#000" stroke-width=".68">
<path d="M178.5 53.5h4.9M179.4 54.7h3.2M180.5 55.7h1.1M89.9 77.3v4.9M91.1 78.1v3.2M92.1 79.2v1M267.8 62.2h5M268.8 63.4h3.2M269.9 64.5h1M26 85h4.9M27 86.2h3.2M28.1 87.3h1"/>
<path d="M283.6 97.3h4.9M284.6 98.5h3.1M285.6 99.6h1M26 102.5h4.9M27 103.7h3.2M28.1 104.8h1M89.9 108.9v4.9M91.1 109.6v3.2M92.1 110.7v1.1M269.6 113h4.9M241.6 121.8h4.9M89.9 140.4v4.9"/>
<path d="M91.1 141.2v3.2M92.1 142.2v1.1M245.1 158.6h4.9M88.1 173.7v4.9M89.3 174.5v3.1M90.4 175.5v1.1M3.3 188.4h4.9M4.3 189.6h3.1M5.3 190.7h1M166.2 186.6h5M19.1 205.9h4.9M20 207.1h3.2"/>
<path d="M21 208.2h1.1M88.1 203.5v4.9M89.3 204.2v3.2M90.4 205.3v1M270.3 202.4h4.9M271.2 203.6h3.2M272.3 204.6h1"/>
</g>
<g fill="none" stroke="#000" stroke-width=".59">
<path d="M211.8 50h4.9l-2.5 2.4zM212.8 51.1h2.8M246.8 64h5l-2.5 2.5zM252.8 96.6l2.4 2.5-2.4 2.4zM153.6 116.9v2.8M154.6 115.8v4.9l-2.4-2.4zM196 128.9h5l-2.5 2.3zM197.1 129.9h2.8M139.9 142.8h4.9l-2.4 2.5zM141 143.8h2.8M166.9 152.7l2.5 2.4-2.5 2.5zM168 153.7v2.8"/>
<path d="M213.6 156.9h4.8l-2.4 2.4zM214.6 157.9h2.8M266.1 165.6h4.9l-2.5 2.5zM267.2 166.6h2.8M166.2 202.4h5l-2.5 2.5zM167.3 203.5h2.7M213.6 202.4h4.8l-2.4 2.5zM214.6 203.5h2.8"/>
</g>
<path d="M28.4 144.5h.2v.2h-.3zM28.4 140.9l.2 .1v.2h-.3zM28.4 153.2l.2 .1v.1h-.3z" fill="none" stroke="#000" stroke-width=".34"/>
<g font-size="4.9">
<text x="15.9" y="25.3">Наименование</text>
<text x="190.8" y="44.7" transform="rotate(-90 190.8 44.7)">PROG</text>
<text x="157.3" y="166.5">CR2032</text>
</g>
<g font-size="3">
<text x="253.2" y="22.9">DU2</text>
<text x="57.3" y="25.1">PIN-120-bb</text>
<text x="77.3" y="25.1">(Z-5R Web 2017) Лист 1/2</text>
<text x="148" y="28.9">R19</text>
<text x="160.9" y="30">R21</text>
<text x="162.3" y="24.7">C35</text>
<text x="173.9" y="24.7">22n</text>
<text x="174.9" y="30">1k0</text>
<text x="235.9" y="25.4">R27</text>
<text x="16.5" y="35.9">Текстолит</text>
<text x="16.6" y="31">Схема от :</text>
<text x="56.9" y="30.6">07.11.17</text>
<text x="148.5" y="34.5">10k</text>
<text x="235" y="31">360E</text>
<text x="16.6" y="41.1">Коды Clarion</text>
<text x="56.5" y="36.2">*120*</text>
<text x="61.8" y="41.5">PIN - 6735</text>
<text x="68.8" y="36.2">07.11.17</text>
<text x="91.6" y="41.5">SMD - 5337</text>
<text x="163.4" y="38.7">C22</text>
<text x="171.8" y="38.7">22n</text>
<text x="148" y="46.4">R20</text>
<text x="160.6" y="47.5">R22</text>
<text x="174.9" y="47.5">1k0</text>
<text x="233.8" y="44.7">R28</text>
<text x="241.4" y="44.7">1k8</text>
<text x="108" y="51.6">R10</text>
<text x="148.5" y="52">10k</text>
<text x="234.1" y="51.6">R29</text>
<text x="241.4" y="51.6">10k</text>
<text x="74.8" y="59.4" transform="rotate(-90 74.8 59.4)">VD6</text>
<text x="108.4" y="57.3">3k3</text>
<text x="230.6" y="59.7">C11</text>
<text x="240.2" y="59.7">100n</text>
<text x="41.9" y="65.5" transform="rotate(-90 41.9 65.5)">RF2</text>
<text x="69" y="63.9">R5</text>
<text x="97.5" y="61.5">VT4</text>
<text x="68.1" y="69.5">30E</text>
<text x="87.5" y="69.5">C3</text>
<text x="87.1" y="76.5">33pF</text>
<text x="285.4" y="74.1" transform="rotate(-90 285.4 74.1)">VD3</text>
<text x="108" y="83.2">R11</text>
<text x="228.9" y="79">VT7</text>
<text x="244.6" y="83.2">R31</text>
<text x="252.2" y="83.2">360E</text>
<text x="108.4" y="88.8">3k3</text>
<text x="69" y="95.5">R6</text>
<text x="74.8" y="90.8" transform="rotate(-90 74.8 90.8)">VD7</text>
<text x="97.5" y="93">VT5</text>
<text x="244.6" y="90.3">R32</text>
<text x="252.3" y="90.3">1k8</text>
<text x="68.1" y="101.1">30E</text>
<text x="87.5" y="101.1">C4</text>
<text x="234.1" y="98.3">C12</text>
<text x="243.6" y="98.3">100n</text>
<text x="234.1" y="107.7">R26</text>
<text x="254.9" y="105.3">DU1</text>
<text x="18.3" y="110.6">VD27</text>
<text x="30.9" y="113">R16</text>
<text x="38.2" y="113">1k8</text>
<text x="87.1" y="108.1">33pF</text>
<text x="30.9" y="120">R17</text>
<text x="38.2" y="120">1k8</text>
<text x="108" y="114.7">R12</text>
<text x="233.7" y="114">100k</text>
<text x="276.1" y="116.5">R35</text>
<text x="74.8" y="122.4" transform="rotate(-90 74.8 122.4)">VD8</text>
<text x="97.5" y="124.5">VT6</text>
<text x="108.4" y="120.3">3k3</text>
<text x="275.3" y="122.8">360E</text>
<text x="69" y="127">R7</text>
<text x="136.2" y="127">C6</text>
<text x="155.5" y="130.1">C7</text>
<text x="277.9" y="128.1">R33</text>
<text x="68.1" y="132.6">30E</text>
<text x="87.5" y="132.6">C5</text>
<text x="134.7" y="132.9">100n</text>
<text x="154.3" y="136.1">100n</text>
<text x="194.9" y="134.7">DD2</text>
<text x="232.8" y="135.8">R25</text>
<text x="249.2" y="135">VT8</text>
<text x="277.3" y="135">360E</text>
<text x="87.1" y="139.6">33pF</text>
<text x="232.8" y="141.4">1k8</text>
<text x="271.7" y="140.3">VD11</text>
<text x="10.3" y="149.9" transform="rotate(-90 10.3 149.9)">VT14</text>
<text x="107.1" y="148">R8</text>
<text x="150.2" y="145.5">C8</text>
<text x="157.9" y="145.5">22n</text>
<text x="73" y="155.7" transform="rotate(-90 73 155.7)">VD4</text>
<text x="106.6" y="153.7">3k3</text>
<text x="137.8" y="152.9">R15</text>
<text x="153.5" y="153.2">R18</text>
<text x="199.5" y="151.6" transform="rotate(-90 199.5 151.6)">24C512</text>
<text x="238.5" y="151">Z1</text>
<text x="260.6" y="152.2">VT10</text>
<text x="277.6" y="153.2">R34</text>
<text x="36.7" y="160.3">VD1</text>
<text x="67.2" y="160.3">R3</text>
<text x="95.7" y="157.8">VT2</text>
<text x="138.6" y="158.9">47k</text>
<text x="154" y="158.9">5k1</text>
<text x="278.3" y="158.9">1k8</text>
<text x="3.3" y="166" transform="rotate(-90 3.3 166)">VD13</text>
<text x="21.9" y="167.3">SM5819PL</text>
<text x="66.3" y="165.9">30E</text>
<text x="85.7" y="165.9">C1</text>
<text x="183.3" y="164.8">C10</text>
<text x="192.1" y="164.8">100n</text>
<text x="10.3" y="169.1" transform="rotate(-90 10.3 169.1)">BZX84C18</text>
<text x="42.3" y="172.6">R1</text>
<text x="85.3" y="172.9">33pF</text>
<text x="164.1" y="172.2">B1</text>
<text x="194.6" y="173.7">DD3</text>
<text x="203.7" y="169.1">R23</text>
<text x="212.1" y="169.1">5k1</text>
<text x="247.1" y="171.2">VD10</text>
<text x="278.8" y="173.6">VD12</text>
<text x="7.4" y="177.1">R83</text>
<text x="41.9" y="178.1">30E</text>
<text x="107.1" y="177.8">R9</text>
<text x="235.6" y="179.9">30E</text>
<text x="235.9" y="174.3">R24</text>
<text x="7.5" y="180.6">4k7</text>
<text x="22.1" y="180.6">VT1</text>
<text x="73" y="185.5" transform="rotate(-90 73 185.5)">VD5</text>
<text x="106.6" y="183.4">3k3</text>
<text x="136.4" y="184.4" transform="rotate(-90 136.4 184.4)">VD9</text>
<text x="42.3" y="186.6">R2</text>
<text x="67.2" y="190.1">R4</text>
<text x="95.7" y="187.6">VT3</text>
<text x="144.8" y="190.1">R13</text>
<text x="41.9" y="192.2">1k8</text>
<text x="66.3" y="195.7">30E</text>
<text x="85.7" y="195.7">C2</text>
<text x="141.6" y="197.1">R14</text>
<text x="149.1" y="195.7">5k1</text>
<text x="198.8" y="192.3" transform="rotate(-90 198.8 192.3)">24C512</text>
<text x="249.6" y="193.5">R30</text>
<text x="274.5" y="197.8">IRLR024-ST</text>
<text x="277.9" y="193.5">VT9</text>
<text x="39.8" y="199.9">VD2</text>
<text x="85.3" y="202.7">33pF</text>
<text x="144.1" y="202.7">360E</text>
<text x="156.2" y="198.1">C9</text>
<text x="250.3" y="199.2">1k8</text>
<text x="159.9" y="205.1">22n</text>
</g>
<g font-size="2.4">
<text x="142.4" y="22.8">L</text>
<text x="151.4" y="22.8">DETL</text>
<text x="215" y="28">UCC</text>
<text x="226" y="26.2">+5V</text>
<text x="214.5" y="35.1">P0.13</text>
<text x="215.2" y="31.5">RES</text>
<text x="225.7" y="33.3">ALARM</text>
<text x="129.7" y="38.5">DETL2</text>
<text x="214.5" y="38.5">P0.14</text>
<text x="214.5" y="42">P0.15</text>
<text x="131.4" y="47.2">XL2</text>
<text x="226" y="45.6">+5V</text>
<text x="47.3" y="52.6">U12</text>
<text x="57.8" y="50.8">U12</text>
<text x="122.6" y="52.6">+5V</text>
<text x="223.6" y="52.6">FIRE</text>
<text x="57.6" y="64.8">XD0</text>
<text x="120.3" y="64.8">IBUT</text>
<text x="131" y="61.3">OLOCK</text>
<text x="132.2" y="64.8">L2</text>
<text x="211.6" y="61.3">ALARM</text>
<text x="215.1" y="64.8">SND</text>
<text x="290.8" y="61.3">U12</text>
<text x="47.1" y="71.8">XD0</text>
<text x="130.3" y="68.3">CLED</text>
<text x="130.7" y="71.8">SNDI</text>
<text x="214.9" y="71.8">GRN</text>
<text x="215.1" y="68.3">RED</text>
<text x="225.5" y="68.3">UCC</text>
<text x="130.8" y="75.4">INTE</text>
<text x="214.7" y="75.4">IDOP</text>
<text x="223.9" y="73.6">SECUR</text>
<text x="48.9" y="78.8">XD1</text>
<text x="56" y="82.3">U12</text>
<text x="130.1" y="82.3">BOOT</text>
<text x="130.3" y="78.8">LOCK</text>
<text x="214.5" y="82.3">SCLE</text>
<text x="214.9" y="78.8">IBUT</text>
<text x="290.6" y="82.3">L</text>
<text x="45.9" y="89.3">XGRN</text>
<text x="120.9" y="84.1">+5V</text>
<text x="131" y="85.9">SDA</text>
<text x="131.2" y="89.3">SCL</text>
<text x="211.6" y="89.3">ATAMP</text>
<text x="214.3" y="85.9">SDAE</text>
<text x="223.9" y="84.1">SECUR</text>
<text x="288.3" y="85.9">+12V</text>
<text x="289.1" y="89.3">XL2</text>
<text x="46.1" y="92.9">XRED</text>
<text x="129.4" y="92.9">LEDSG</text>
<text x="214.9" y="92.9">FIRE</text>
<text x="224.8" y="91.1">ASEC</text>
<text x="46.1" y="96.4">XSND</text>
<text x="57.6" y="96.4">XD1</text>
<text x="120.1" y="96.4">IDOP</text>
<text x="129.5" y="99.8">LEDSR</text>
<text x="130.3" y="96.4">ON_CVT</text>
<text x="213.8" y="99.8">DETL2</text>
<text x="214.3" y="96.4">ASEC</text>
<text x="47.3" y="106.8">+5V</text>
<text x="130.3" y="106.8">P0.13</text>
<text x="131" y="103.4">SECUR</text>
<text x="213.6" y="106.8">RESET</text>
<text x="214.7" y="103.4">A12V</text>
<text x="48.9" y="113.9">L</text>
<text x="57.8" y="113.9">U12</text>
<text x="130.3" y="113.9">P0.15</text>
<text x="130.3" y="110.3">P0.14</text>
<text x="214.5" y="113.9">DETL</text>
<text x="214.9" y="110.3">IBUT</text>
<text x="223.9" y="113.9">ATAMP</text>
<text x="225.5" y="108.6">UCC</text>
<text x="122.6" y="115.7">+5V</text>
<text x="214.7" y="117.3">IDOP</text>
<text x="286.9" y="117.3">SECUR</text>
<text x="47.3" y="120.9">XL2</text>
<text x="130.9" y="120.9">UCC</text>
<text x="215.5" y="120.9">+3V</text>
<text x="46.9" y="129.6">U12</text>
<text x="56.4" y="127.8">XGRN</text>
<text x="120.4" y="127.8">GRN</text>
<text x="225.7" y="129.6">+5V</text>
<text x="290.4" y="129.6">+5V</text>
<text x="225.3" y="136.7">SNDI</text>
<text x="188.3" y="140.1">A0</text>
<text x="188.3" y="143.7">A1</text>
<text x="193.6" y="138.8">EPROM</text>
<text x="203.5" y="140.1">SDA</text>
<text x="203.7" y="143.7">SCL</text>
<text x="216.9" y="138.4">SDA</text>
<text x="217" y="141.9">SCL</text>
<text x="46.6" y="147.2">+12V</text>
<text x="57.8" y="147.2">U12</text>
<text x="122.6" y="148.9">+5V</text>
<text x="188.3" y="147.2">A2</text>
<text x="216.8" y="148.9">UCC</text>
<text x="131.4" y="154.2">U12</text>
<text x="188.3" y="154.2">WE</text>
<text x="203.1" y="154.2">GND</text>
<text x="203.2" y="150.6">UCC</text>
<text x="289.7" y="154.2">CLED</text>
<text x="56.6" y="161.2">XRED</text>
<text x="120.5" y="161.2">RED</text>
<text x="130.6" y="159.4">A12V</text>
<text x="46.9" y="162.9">U12</text>
<text x="129.7" y="166.5">+3V</text>
<text x="216.8" y="164.7">UCC</text>
<text x="47.3" y="168.1">XL2</text>
<text x="49.1" y="173.4">+5V</text>
<text x="129.7" y="169.9">+5V</text>
<text x="57.8" y="177">U12</text>
<text x="120.9" y="178.6">+5V</text>
<text x="188.3" y="178.6">A0</text>
<text x="193.6" y="177.3">EPROM</text>
<text x="203.5" y="178.6">SDA</text>
<text x="216.9" y="177">SDA</text>
<text x="225.7" y="175.2">+5V</text>
<text x="292.4" y="175.2">L</text>
<text x="188.3" y="182.2">A1</text>
<text x="188.3" y="185.7">A2</text>
<text x="203.7" y="182.2">SCL</text>
<text x="217" y="180.4">SCL</text>
<text x="49.9" y="187.5">L2</text>
<text x="56.6" y="190.9">XSND</text>
<text x="118.7" y="190.9">SND</text>
<text x="130.9" y="190.9">UCC</text>
<text x="203.2" y="189.2">UCC</text>
<text x="216.8" y="187.5">UCC</text>
<text x="131" y="198">RES</text>
<text x="188.3" y="192.7">WE</text>
<text x="203.1" y="192.7">GND</text>
<text x="225.6" y="194.5">OLOCK</text>
<text x="129.5" y="203.2">RESET</text>
</g>
<g font-size="1.9">
<text x="208.4" y="28.4">1</text>
<text x="247" y="26.7">1</text>
<text x="264.5" y="26.7">4</text>
<text x="281.5" y="27.8">ТРЕВОГА</text>
<text x="208.4" y="31.9">2</text>
<text x="208.4" y="35.5">3</text>
<text x="247" y="33.7">2</text>
<text x="264.5" y="33.7">3</text>
<text x="281.5" y="31.3">ТРЕВОГА</text>
<text x="190.2" y="38.4">X3</text>
<text x="208.4" y="38.9">4</text>
<text x="251.8" y="39.6">CPC1035N</text>
<text x="208.4" y="42.5">5</text>
<text x="208.4" y="46">6</text>
<text x="281.6" y="47.1">EX.OPEN</text>
<text x="197" y="51.2">Fantom</text>
<text x="282.6" y="50.5">ЗЕМЛЯ</text>
<text x="173.7" y="57.9">DD1</text>
<text x="283.1" y="54.1">DOOR</text>
<text x="49.1" y="65.8" transform="rotate(-90 49.1 65.8)">LP-USM020</text>
<text x="85" y="62.2" transform="rotate(-90 85 62.2)">BAV99W</text>
<text x="161.8" y="61.7">17</text>
<text x="161.8" y="65.3">18</text>
<text x="165.6" y="62.8">P0.0</text>
<text x="181.7" y="62.8">P1.0</text>
<text x="187.3" y="61.7">16</text>
<text x="187.3" y="65.3">15</text>
<text x="10.4" y="69.9">+12V</text>
<text x="100" y="68.2">BC847W</text>
<text x="161.8" y="68.7">19</text>
<text x="165.6" y="69.9">P0.2</text>
<text x="165.6" y="66.4">P0.1</text>
<text x="181.7" y="69.9">P1.2</text>
<text x="181.7" y="66.4">P1.1</text>
<text x="187.3" y="68.7">14</text>
<text x="9.3" y="76.9">ЗЕМЛЯ</text>
<text x="9.5" y="73.3">DATA0</text>
<text x="161.8" y="72.2">20</text>
<text x="161.8" y="75.8">21</text>
<text x="165.6" y="73.3">P0.3</text>
<text x="165.6" y="76.9">P0.4</text>
<text x="181.7" y="73.3">P1.3</text>
<text x="181.7" y="76.9">P1.4</text>
<text x="187.3" y="72.2">13</text>
<text x="187.3" y="75.8">12</text>
<text x="246.1" y="77.6">IRLML6401</text>
<text x="292.6" y="74.5" transform="rotate(-90 292.6 74.5)">SMAJ</text>
<text x="9.5" y="80.3">DATA1</text>
<text x="161.8" y="82.7">23</text>
<text x="161.8" y="79.2">22</text>
<text x="165.6" y="83.9">P0.6</text>
<text x="165.6" y="80.3">P0.5</text>
<text x="181.7" y="83.9">P2.0</text>
<text x="181.7" y="80.3">P1.5</text>
<text x="187.3" y="82.7">35</text>
<text x="187.3" y="79.2">11</text>
<text x="269.4" y="83.9">LOCK</text>
<text x="161.8" y="86.3">24</text>
<text x="161.8" y="89.7">27</text>
<text x="165.6" y="87.4">P0.7</text>
<text x="181.7" y="87.4">P2.1</text>
<text x="187.3" y="86.3">36</text>
<text x="187.3" y="89.7">37</text>
<text x="269.6" y="87.3">+12V</text>
<text x="9.2" y="90.8">GREEN</text>
<text x="10.6" y="94.4">RED</text>
<text x="85" y="93.8" transform="rotate(-90 85 93.8)">BAV99W</text>
<text x="161.8" y="93.3">28</text>
<text x="165.6" y="94.4">P0.9</text>
<text x="165.6" y="90.8">P0.8</text>
<text x="181.7" y="94.4">P2.3</text>
<text x="181.7" y="90.8">P2.2</text>
<text x="187.3" y="93.3">38</text>
<text x="266.2" y="90.8">КНОПКА(L2)</text>
<text x="268.6" y="94.4">ЗЕМЛЯ</text>
<text x="10.1" y="97.9">BEEP</text>
<text x="99.7" y="99.7">BC847W</text>
<text x="161.8" y="100.2">30</text>
<text x="161.8" y="96.8">29</text>
<text x="165.6" y="101.4">P0.11</text>
<text x="165.6" y="97.9">P0.10</text>
<text x="181.7" y="101.4">P2.5</text>
<text x="181.7" y="97.9">P2.4</text>
<text x="187.3" y="100.2">2</text>
<text x="187.3" y="96.8">1</text>
<text x="161.8" y="103.8">31</text>
<text x="161.8" y="107.3">32</text>
<text x="165.6" y="104.9">P0.12</text>
<text x="176.7" y="104.3" transform="rotate(-90 176.7 104.3)">XMC1000-T038</text>
<text x="181.7" y="104.9">P2.6</text>
<text x="187.3" y="103.8">3</text>
<text x="187.3" y="107.3">4</text>
<text x="161.8" y="110.8">33</text>
<text x="165.6" y="111.9">P0.14</text>
<text x="165.6" y="108.4">P0.13</text>
<text x="181.7" y="111.9">P2.8</text>
<text x="181.7" y="108.4">P2.7</text>
<text x="187.3" y="110.8">5</text>
<text x="249" y="108.5">3</text>
<text x="266.3" y="108.8">4</text>
<text x="161.8" y="114.3">34</text>
<text x="162.9" y="117.8">9</text>
<text x="165.6" y="115.4">P0.15</text>
<text x="165.6" y="118.9">VSS</text>
<text x="180.7" y="118.9">P2.10</text>
<text x="181.7" y="115.4">P2.9</text>
<text x="187.3" y="114.3">6</text>
<text x="187.3" y="117.8">7</text>
<text x="248.6" y="117.2">1</text>
<text x="266.2" y="117.8">2</text>
<text x="85" y="125.6" transform="rotate(-90 85 125.6)">BAV99W</text>
<text x="161.8" y="124.8">26</text>
<text x="161.8" y="121.3">10</text>
<text x="165.6" y="125.9">VDDP</text>
<text x="165.6" y="122.4">VDD</text>
<text x="180.5" y="125.9">VSSP</text>
<text x="180.7" y="122.4">P2.11</text>
<text x="187.3" y="124.8">25</text>
<text x="187.3" y="121.3">8</text>
<text x="251.2" y="124.8">ITR8307-TR8</text>
<text x="18.2" y="127">BAW56W</text>
<text x="100" y="131.2">BC847W</text>
<text x="15.9" y="136.9" transform="rotate(-90 15.9 136.9)">4</text>
<text x="22.8" y="136.9" transform="rotate(-90 22.8 136.9)">5</text>
<text x="29.8" y="136.9" transform="rotate(-90 29.8 136.9)">6</text>
<text x="16.6" y="140" transform="rotate(-90 16.6 140)">S</text>
<text x="23.6" y="140" transform="rotate(-90 23.6 140)">D</text>
<text x="30.3" y="140" transform="rotate(-90 30.3 140)">D</text>
<text x="185.6" y="142.3">2</text>
<text x="210.1" y="138.9">5</text>
<text x="210.1" y="142.3">6</text>
<text x="249.3" y="138.9">BC847W</text>
<text x="185.6" y="145.8">3</text>
<text x="210.1" y="149.4">8</text>
<text x="264.6" y="146.1" transform="rotate(-90 264.6 146.1)">KM2520-09</text>
<text x="16.6" y="155.8" transform="rotate(-90 16.6 155.8)">G</text>
<text x="23.6" y="155.8" transform="rotate(-90 23.6 155.8)">D</text>
<text x="30.6" y="155.8" transform="rotate(-90 30.6 155.8)">D</text>
<text x="31.4" y="152.7" transform="rotate(-90 31.4 152.7)">IRF5803PBF</text>
<text x="185.6" y="152.8">7</text>
<text x="210.1" y="152.8">4</text>
<text x="260.2" y="156">BC847W</text>
<text x="15.9" y="158.7" transform="rotate(-90 15.9 158.7)">3</text>
<text x="22.8" y="158.7" transform="rotate(-90 22.8 158.7)">2</text>
<text x="29.8" y="158.7" transform="rotate(-90 29.8 158.7)">1</text>
<text x="83.3" y="159.3" transform="rotate(-90 83.3 159.3)">BAV99W</text>
<text x="98.3" y="164.5">BC847W</text>
<text x="210.1" y="177.4">5</text>
<text x="255.6" y="175.6">BAV99W</text>
<text x="152.9" y="184" transform="rotate(-90 152.9 184)">BAT54C</text>
<text x="185.6" y="180.8">2</text>
<text x="185.6" y="184.4">3</text>
<text x="210.1" y="180.8">6</text>
<text x="277.3" y="180.8">BZX84J-C27</text>
<text x="17.6" y="190.5" transform="rotate(-90 17.6 190.5)">IRML6344</text>
<text x="83.3" y="189.8" transform="rotate(-90 83.3 189.8)">BAV99W</text>
<text x="185.6" y="191.3">7</text>
<text x="210.1" y="191.3">4</text>
<text x="210.1" y="187.9">8</text>
<text x="98.3" y="194.3">BC847W</text>
<text x="39.1" y="201.9">BAV99W</text>
</g>
</svg>
